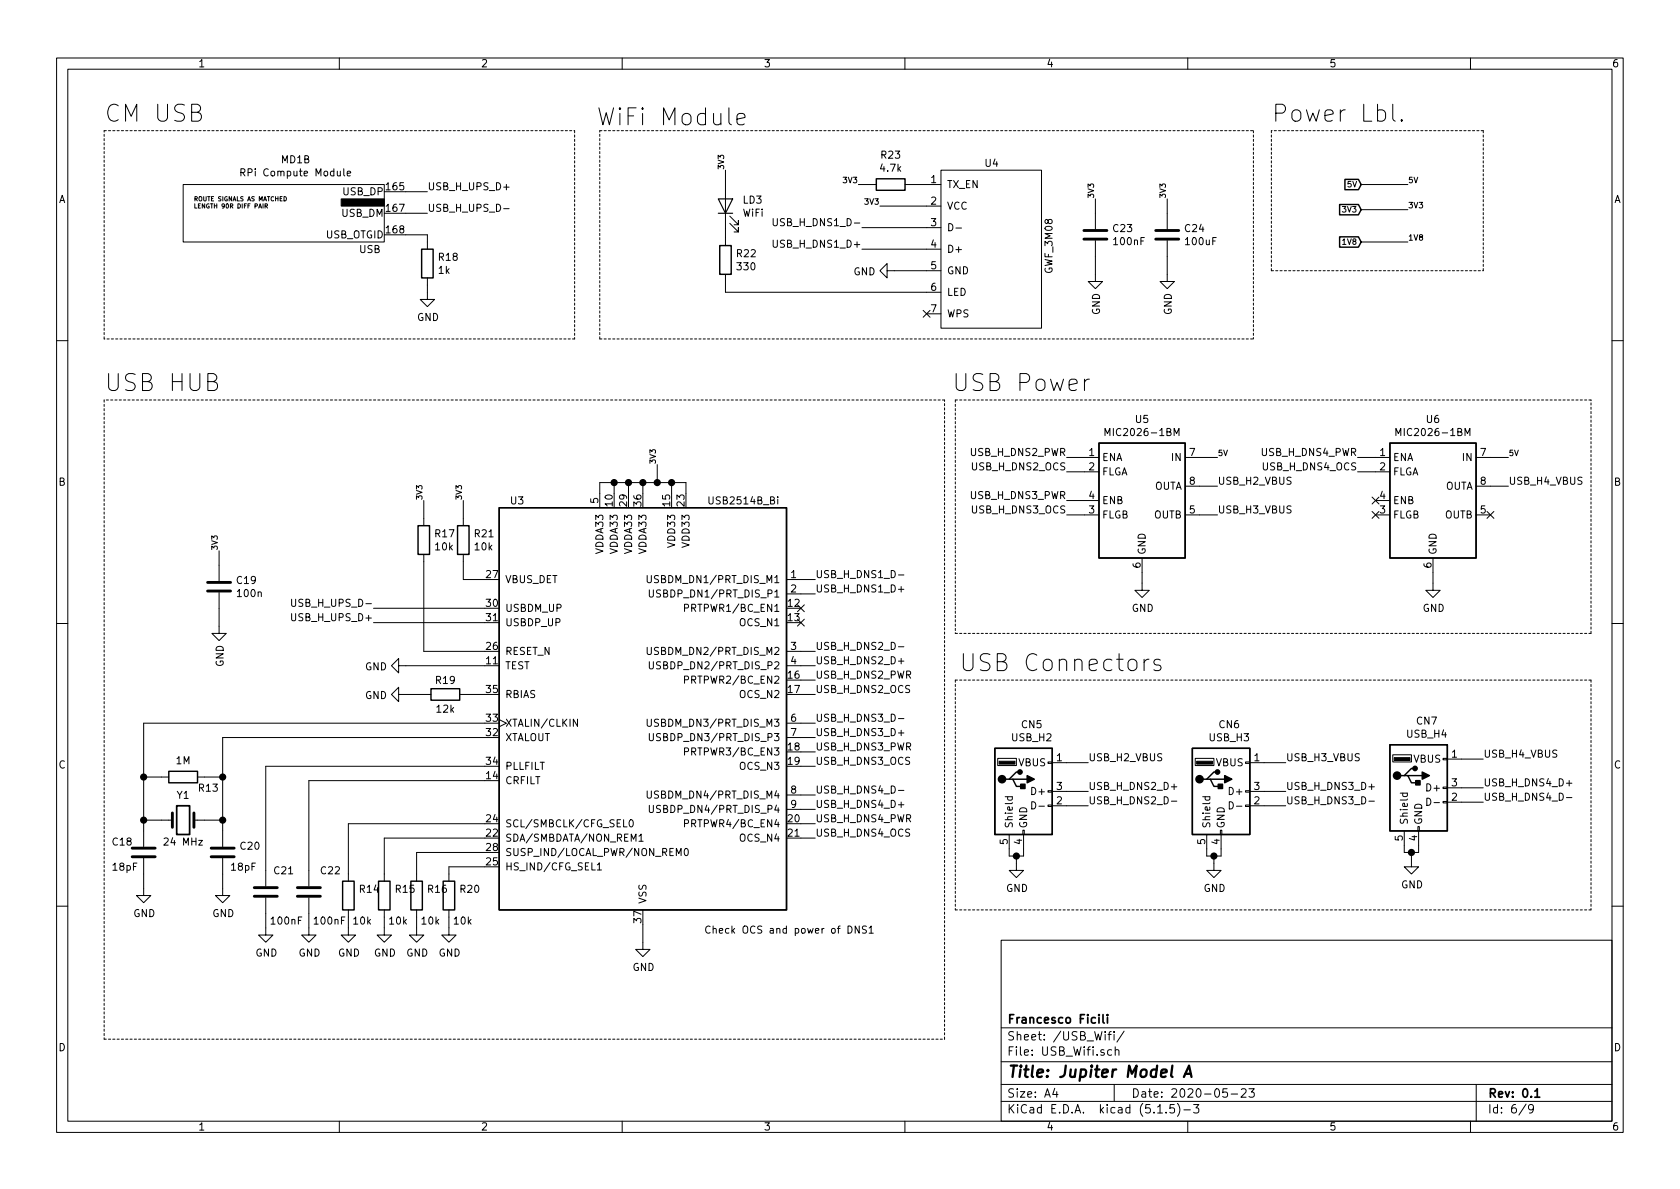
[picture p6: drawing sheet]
<svg xmlns="http://www.w3.org/2000/svg" width="297mm" height="210mm" viewBox="0 0 297 210" stroke-linecap="round" stroke-linejoin="round" font-family="sans-serif">
<g fill="none" stroke="#000" stroke-width=".18">
<path d="M10 10.3h277v189.9h-277zM12 12.2h273v186.1h-273zM60 10.3v1.9M110 10.3v1.9M160 10.3v1.9M210 10.3v1.9M246.3 18.4v2.6l.1 .3 .3 .1M260 10.3v1.9M32.4 32.6h35.5v10.2h-35.5zM34.4 36v.8h.4M42.6 30.5l.7-.1v-.4l-.2-.2h-.5v1.3M42.9 30.5l.4 .6"/>
<path d="M46.9 36.4h.4v-.3l-.4-.1v.8M47 36.4l.3 .4M60.8 29.8v1.1l.2 .2M61.4 30.7l.6-.1-.1-.3h-.3l-.2 .1v.7h.5M67.9 33.9h7.7M67.9 37.7h7.7M89.1 36.9h.9M89.1 33.1h.9M128.3 30.1v13.3M129 39.5l1.6 1.5v-.7v.7h-.8M129 38.2l1.6 1.5v-.7v.7h-.8M130.3 21.1l1.4-.3-.1-.6-.3-.1h-.6l-.2 .1-.2 .3v1.1l.2 .3 .2 .2h.6l.3-.2"/>
<path d="M136.7 38.7v1l.3 .2h.3l.1-.2v-1M151.8 32.6h3.1M155.6 36.4h10.8M160 32.6h6.4M166.4 30.1h17.7v27.9h-17.7zM167.7 39.5a.64 .64 0 0 1 .8 .7 .64 .64 0 0 1-.8 .6zM193.7 35.2v5.3M206.4 35.2v5.3M240.7 32.6h8.2M240.7 37.1h8.2M247.8 21.2l.2 .1-.2 .1-.1-.1 .1-.1v.2M67.9 41.5h7.7v2.6"/>
<path d="M75.6 49.1v3.9h1.2l-1.2 1.2-1.3-1.2h1.3M128.3 48.5v3.2h38.1M136.7 42.5v1l.3 .2h.3l.1-.2v-1M152.4 40.3h14M152.4 44.1h14M156.8 47.9v-1.3l-1.2 1.3 1.2 1.2v-1.2h9.6M163.2 54.9l1.2 1.2M163.8 55.5h2.6M164.4 54.9l-1.2 1.2M169 40.3h1M193.7 42.5v7.3h1.2l-1.2 1.2-1.3-1.2h1.3M206.4 42.5v7.3h1.2l-1.2 1.2-1.3-1.2h1.3"/>
<path d="M240.7 42.8h8.2M10 60.2h2M36.8 67.5h.9a.72 .72 0 0 0 .6-.7 .72 .72 0 0 0-.6-.7h-.9v3h1.1a.8 .8 0 0 0 .6-.9 .8 .8 0 0 0-.8-.7M191.7 67.1v2M192.6 67.1a.77 .77 0 0 0-.9 .5M195.4 77v-1.2l.4 .9 .4-.9v1.2M207.6 77v-1.2l.4 .9 .5-.9v1.2M246.8 77v-1.2l.4 .9 .5-.9v1.2M259 77v-1.2l.5 .9 .4-.9v1.2M285 60.2h2M38.7 97.4v5.3M74.9 88.5v4.5"/>
<path d="M74.9 98v17.2h10.8M81.9 88.5v4.5M81.9 98v4.5h3.8M108.6 85.3v1.9M111.1 85.3v1.9M113.7 85.3v1.9M116.2 82.2v3.1M118.7 85.3v1.9M121.3 87.2v-1.9h-15.3v4.5M137.5 87.9v.1M137.5 88.3v.8M188.6 80.9h5.7"/>
<path d="M188.6 83.4h5.7M188.6 91.1h5.7M188.6 88.5h5.7M201.9 98.7v5.7h1.3l-1.3 1.3-1.2-1.3h1.2M209.5 80.9h5.8M209.5 91.1h5.8M209.5 86h5.8M240 80.9h5.7M240 83.4h5.7M242.6 87.9l1.2 1.2M242.6 90.4l1.2 1.3M243.2 91.1h2.5"/>
<path d="M243.2 88.5h2.5M243.8 87.9l-1.2 1.2M243.8 90.4l-1.2 1.3M253.4 98.7v5.7h1.2l-1.2 1.3-1.3-1.3h1.3M261 80.9h5.7M261 91.1h2.5M261 86h5.7M262.9 90.4l1.2 1.3M264.1 90.4l-1.2 1.3M10 110.3h2M38.7 104.8v7.2h1.3l-1.3 1.3-1.2-1.3h1.2M51.6 106v1l.2 .2h.4l.1-.2v-1"/>
<path d="M51.6 108.5v1l.2 .3 .4-.1 .1-.2v-1M66 110.1h19.7M66 107.6h19.7M70.5 117.7v-1.2l-1.3 1.2 1.3 1.3v-1.3h15.2M114.4 101.8v1l.3 .2h.3l.2-.2v-1M114.4 114.5v1l.3 .2h.3l.2-.2v-1M114.8 104.3v1.1l.2 .2h.3l.2-.2v-1.1M114.8 117v1.1l.2 .2h.3l.2-.2v-1.1M121 107.5h.6l.1-.5-.2-.1h-.5v1.2M139.1 102.5h5M139.1 105h5M139.1 115.2h5"/>
<path d="M139.1 117.7h5M141 107l1.2 1.2M141 109.5l1.2 1.2M142.2 107l-1.2 1.2M142.2 109.5l-1.2 1.2M158.9 114.4h.9M158.9 116.9h.9M158.9 101.7h.9M158.9 104.2h.9M202.3 116.6v2M203.1 116.6a.82 .82 0 0 0-.8 .6M205.2 116.7a.7 .7 0 0 0-1.2 .3l.1 .4 1.1 .3 .1 .3-.1 .4-.3 .2h-.6l-.3-.2"/>
<path d="M285 110.3h2M25.4 137.4h4.4M34.9 137.4h4.5M70.5 122.8v-1.3l-1.3 1.3 1.3 1.3v-1.3h5.7M81.3 122.8h4.4M85.7 135.5h-38.7v21.2M85.7 138h-31.1v18.7M85.7 127.9h-60.3v21.8M85.7 130.4h-46.3v19.3M88.3 127.2l1.2 .7-1.2 .6M102.1 127.2v1.2l-.7-1.2v1.2M114.4 127.2v1l.3 .2h.3l.2-.2v-1"/>
<path d="M114.4 139.9v1l.3 .2h.3l.2-.2v-1M114.8 129.7v1.1l.2 .2h.3l.2-.2v-1.1M121 120.2h.6l.1-.5-.2-.1h-.5v1.2M121 132.9h.6l.1-.5-.2-.1h-.5v1.2M139.1 127.9h5M139.1 130.4h5M141.6 122.8h2.5M141.6 135.5h2.5M141.6 133h2.5M141.6 120.3h2.5M158.9 129.6h.9M158.9 127.1h.9"/>
<path d="M158.9 139.8h.9M176.4 134.1h3.3v1.3h-3.3zM185.3 139.8h.8v.3h-.8zM185.3 134.7h.8v.3h-.8zM186.1 134.9h6.3M186.1 139.9h6.3M207.1 139.1h1M211.3 134.1h3.3v1.3h-3.3zM220.2 139.8h.8v.3h-.8zM220.2 134.7h.8v.3h-.8zM221 134.9h6.3M221 139.9h6.3"/>
<path d="M242 139.1h1M246.3 133.5h3.3v1.2h-3.3zM255.1 139.2h.8v.2h-.8zM255.1 134.1h.8v.3h-.8zM255.9 134.2h6.4M255.9 139.3h6.4M277 138.5h.9M25.4 151.8v6.6h1.3l-1.3 1.2-1.3-1.2h1.3M25.4 145h5.1M34.3 145h5.1M39.4 151.8v6.6h1.2l-1.2 1.2-1.3-1.2h1.3M47 158.7v6.6h1.3l-1.3 1.3-1.3-1.3h1.3"/>
<path d="M54.6 158.7v6.6h1.3l-1.3 1.3-1.3-1.3h1.3M85.7 145.7h-24.1v10.1M85.7 148.2h-17.8v7.6M85.7 150.7h-12v5.1M85.7 153.3h-6.3v2.5M105.6 152.9l.4-.3v1.2M105.6 153.8h.7M110.3 145v1.2h.6M111.4 145.1l.1-.1a.67 .67 0 0 1 .5 .6 .67 .67 0 0 1-.5 .6l-.3-.5zM113 147.8l.4-.3v1.3M113 148.8h.7M114.8 142.4v1.1l.2 .2h.3l.2-.2v-1.1"/>
<path d="M119.6 151.3v-1.3l.4 .9 .4-.9v1.3M121 145.6h.6l.1-.5-.2-.1h-.5v1.2M121.1 150.2l.2-.2a.69 .69 0 0 1 .4 .7 .69 .69 0 0 1-.4 .6l-.3-.2v-.3zM139.1 140.6h5M139.1 143.1h5M141.6 148.2h2.5M141.6 145.7h2.5M158.9 142.3h.9M177.7 140.9h1.3M178.2 140.9v.4l.2 .2 .5-.1v-.5M178.4 147.6v3.8h2.6v-3.8M179.7 151.4v2.5h1.3l-1.3 1.3-1.3-1.3h1.3"/>
<path d="M180.8 146.8h.3v.8h-.3zM182.4 141.8a.64 .64 0 0 1 .7 .6 .64 .64 0 0 1-.7 .6zM183.7 142.6h1M185.3 142.4h.8v.2h-.8zM186.1 142.5h6.3M207.1 141.7h1M212.6 140.9h1.3M213.1 140.9v.4l.2 .2 .6-.1v-.5M213.4 147.6v3.8h2.5v-3.8M214.6 151.4v2.5h1.3l-1.3 1.3-1.2-1.3h1.2M215.8 146.8h.2v.8h-.2zM217.3 141.8a.64 .64 0 0 1 .8 .6 .64 .64 0 0 1-.8 .6z"/>
<path d="M218.6 142.6h1M220.2 142.4h.8v.2h-.8zM221 142.5h6.3M242 141.7h1M247.6 140.3h1.2M248.1 140.3l-.1 .3 .2 .3 .6-.1v-.5M248.3 146.9v3.8h2.5v-3.8M249.6 150.7v2.6h1.2l-1.2 1.3-1.3-1.3h1.3M250.7 146.2h.3v.7h-.3zM252.3 141.1a.64 .64 0 0 1 .7 .7 .64 .64 0 0 1-.7 .6zM253.5 141.9h1M255.1 141.7h.8v.3h-.8z"/>
<path d="M255.9 141.9h6.4M277 141h.9M10 160.2h2M61.6 160.9v4.4h1.3l-1.3 1.3-1.3-1.3h1.3M67.9 160.9v4.4h1.3l-1.3 1.3-1.2-1.3h1.2M73.7 160.9v4.4h1.2l-1.2 1.3-1.3-1.3h1.3M79.4 160.9v4.4h1.2l-1.2 1.3-1.3-1.3h1.3M113.7 163.4v4.5h1.2l-1.2 1.3-1.3-1.3h1.3M149.9 163.7a.64 .64 0 0 1 .8 .7 .64 .64 0 0 1-.8 .6zM151.9 163.7v1.3l-.7-1.3v1.3M153.2 163.8l-.5-.1-.2 .2 .1 .4 .5 .2 .1 .3-.2 .2h-.5M153.7 164.1l.3-.4v1.3"/>
<path d="M153.7 165h.7M177 166.3h108v32h-108zM285 160.2h2M60 198.3v1.9M110 198.3v1.9M160 198.3v1.9M177 194.8h108M177 191.8h108M177 187.8h108M177 181.8h108M186.5 192.5l-.4 1h1M186.8 193v1"/>
<path d="M195.4 182.4v.2M195.9 182.9h.6M196.5 182.4l-.4 .2v1.3M196.5 185.7l-.4-.1-.3 .3 .1 .6 .2 .1 .4-.1M197 182.4v.2M197 182.9v1M197 191.8v3M197.2 185.7h.1a.37 .37 0 0 1 .5 .1v.8M197.2 185.1v1.5M198.8 182.3l-1.3 2M204.7 196.8h.8M206.2 196.7v.1"/>
<path d="M207.6 195.3h-.7l-.1 .7 .2-.1 .5 .1 .2 .2-.1 .5-.2 .1-.6-.1M208.2 195.1a1.71 1.71 0 0 1 0 2.3M209.3 196.3h1.2M210 198.3v1.9M211 195.3h1l-.5 .6 .4 .1v.7l-.2 .1-.7-.1M217 192.5h-.7l-.1 .7 .2-.1 .5 .1 .1 .2v.5l-.2 .1-.6-.1M217.7 193.5h1.1M219.5 192.7l.2-.2h.3l.3 .2v.3v.2l-.9 .8h.9M220.8 192.5h1l-.5 .6 .4 .1v.7l-.2 .1-.7-.1M260 198.3v1.9M261 191.8v6.5M269.8 195.2l-1.2 2"/>
<path d="M271.1 196l-.3 .3-.4-.1-.1-.2v-.4l.1-.2 .4-.1 .2 .2a1.19 1.19 0 0 1-.2 1.2l-.4 .1"/>
</g>
<path d="M31.2 142.5h2.3v5.1h-2.3zM194.3 179.4v.2M195 179.4v1.3l.2 .2M195.8 179.4v.2M195.8 179.9v1M271.4 193l.4-.5v1.5M271.4 194h.8" fill="none" stroke="#000" stroke-width=".3"/>
<path d="M209.3 190.4l.9-2 .5 2M209.6 189.9h.9" fill="none" stroke="#000" stroke-width=".41"/>
<g fill="none" stroke="#000" stroke-width=".25">
<path d="M154.9 31.6h5.1v2h-5.1zM236.9 36.2h3.3l.5 .9-.5 .9h-3.3zM237.8 31.7h2.4l.5 .9-.5 .9h-2.4zM74.5 44.1h2.1v5h-2.1zM127.3 43.4h2v5.1h-2zM236.9 41.9h3.3l.5 .9-.5 .9h-3.3zM194.3 78.4h15.2v20.3h-15.2zM245.7 78.4h15.3v20.3h-15.3zM73.9 93h2v5h-2zM80.9 93h2v5h-2zM88.3 89.8h50.8v71.1h-50.8zM29.8 136.4h5.1v2h-5.1z"/>
<path d="M76.2 121.8h5.1v2h-5.1zM175.9 132.3h10.2v15.3h-10.2zM178.4 137.8h.7l.6 1.3h1.3M179.1 137.8h2.5M180.3 136.5h-.6l-1.3 1.3h-.6M210.8 132.3h10.2v15.3h-10.2zM213.4 137.8h.6l.6 1.3h1.3M214 137.8h2.5M215.3 136.5h-.7l-1.2 1.3h-.7M245.7 131.7h10.2v15.2h-10.2zM248.3 137.2h.6l.7 1.2h1.2M248.9 137.2h2.6"/>
<path d="M250.2 135.9h-.6l-1.3 1.3h-.7M60.6 155.8h2v5.1h-2zM66.9 155.8h2.1v5.1h-2.1zM72.6 155.8h2.1v5.1h-2.1zM78.4 155.8h2v5.1h-2z"/>
</g>
<g fill="none" stroke="#000" stroke-width=".51">
<path d="M191.6 42.3h4.1M191.6 40.8h4.1M204.3 42.3h4.1M204.3 40.8h4.1M36.7 104.5h4.1M36.7 103h4.1M23.4 151.5h4M23.4 150h4M30.5 143.8v2.5M34.3 143.8v2.5M37.3 151.5h4.1M37.3 150h4.1"/>
<path d="M45 158.5h4M45 157h4M52.6 158.5h4M52.6 157h4"/>
</g>
<g fill="#000" stroke="#000" stroke-width=".25">
<path d="M180.5 138.7h.7v.7h-.7zM181.6 137.2l1.3 .6-1.3 .6zM215.4 138.7h.8v.7h-.8zM216.5 137.2l1.3 .6-1.3 .6zM250.3 138h.8v.8h-.8zM251.5 136.5l1.2 .7-1.2 .6z"/>
<circle cx="108.6" cy="85.3" r=".51"/>
<circle cx="111.1" cy="85.3" r=".51"/>
<circle cx="113.7" cy="85.3" r=".51"/>
<circle cx="116.2" cy="85.3" r=".51"/>
<circle cx="118.7" cy="85.3" r=".51"/>
<circle cx="25.4" cy="137.4" r=".51"/>
<circle cx="39.4" cy="137.4" r=".51"/>
<circle cx="177.2" cy="137.8" r=".63"/>
<circle cx="180.3" cy="136.5" r=".38"/>
<circle cx="212.1" cy="137.8" r=".63"/>
<circle cx="215.3" cy="136.5" r=".38"/>
<circle cx="247" cy="137.2" r=".63"/>
<circle cx="250.2" cy="135.9" r=".38"/>
<circle cx="25.4" cy="145" r=".51"/>
<circle cx="39.4" cy="145" r=".51"/>
<circle cx="179.7" cy="151.4" r=".51"/>
<circle cx="214.6" cy="151.4" r=".51"/>
<circle cx="249.6" cy="150.7" r=".51"/>
</g>
<path d="M60.3 35.2h7.6v1.2h-7.6zM176.7 134.6h2.8v.5h-2.8zM211.6 134.6h2.8v.5h-2.8zM246.5 134h2.8v.5h-2.8z" fill="#000" stroke="#000" stroke-width=".18"/>
<path d="M127 35.2h2.5l-1.2 2.5zM127 37.7h2.5" fill="none" stroke="#000" stroke-width=".2"/>
<g fill="none" stroke="#000" stroke-width=".18" stroke-dasharray=".4 .4">
<path d="M18.4 23.1h83.2M101.6 23.1v36.8M106 23.1h115.6M221.6 23.1v36.8M224.8 23.1v24.8M262.3 23.1h-37.5M18.4 59.9v-36.8M101.6 59.9h-83.2M106 59.9h115.6M106 59.9v-36.8M224.8 47.9h37.5M262.3 47.9v-24.8"/>
<path d="M18.4 70.7v113.1M167 70.7h-148.6M168.9 70.7v41.3M281.3 70.7h-112.4M168.9 112h112.4M281.3 112v-41.3M168.9 120.3h112.4M168.9 120.3v40.6M281.3 120.3v40.6M281.3 160.9h-112.4M18.4 183.8h148.6M167 183.8v-113.1"/>
</g>
<g font-size="4.2">
<text x="18.4" y="21.6">CM USB</text>
<text x="105.4" y="22.2">WiFi Module</text>
<text x="224.8" y="21.6">Power Lbl.</text>
<text x="18.4" y="69.2">USB HUB</text>
<text x="168.3" y="69.2">USB Power</text>
<text x="169.5" y="118.7">USB Connectors</text>
</g>
<text font-size="2.8" x="178" y="190.5">Title: Jupiter Model A</text>
<g font-size="2.1">
<text x="178" y="184">Sheet: /USB_Wifi/</text>
<text x="178" y="181">Francesco Ficili</text>
<text x="178" y="186.7">File: USB_Wifi.sch</text>
<text x="178" y="196.9">KiCad E.D.A. kicad (5.1.5)-3</text>
<text x="178" y="194.1">Size: A4</text>
<text x="200" y="194.1">Date: 2020-05-23</text>
<text x="263" y="194.1">Rev: 0.1</text>
<text x="263" y="196.9">Id: 6/9</text>
</g>
<g font-size="1.8">
<text x="35" y="11.9">1</text>
<text x="85" y="11.9">2</text>
<text x="135" y="11.9">3</text>
<text x="185" y="11.9">4</text>
<text x="235" y="11.9">5</text>
<text x="285" y="11.9">6</text>
<text x="49.8" y="28.9">MD1B</text>
<text x="155.9" y="28.1">R23</text>
<text x="174.2" y="29.5">U4</text>
<text x="10.4" y="35.9">A</text>
<text x="43.4" y="31.2">RPi Compute Module</text>
<text x="60.8" y="34.5">USB_DP</text>
<text x="68.4" y="33.6">165</text>
<text x="75.6" y="33.6">USB_H_UPS_D+</text>
<text x="155.8" y="30.4">4.7k</text>
<text x="164.6" y="32.4">1</text>
<text x="167.4" y="33.3">TX_EN</text>
<text x="285.4" y="35.9">A</text>
<text x="60.5" y="38.3">USB_DM</text>
<text x="68.4" y="37.5">167</text>
<text x="68.4" y="41.3">168</text>
<text x="75.6" y="37.5">USB_H_UPS_D-</text>
<text x="131.3" y="38.3">WiFi</text>
<text x="131.4" y="36">LD3</text>
<text x="137.8" y="40">USB_H_DNS1_D-</text>
<text x="164.6" y="36.2">2</text>
<text x="164.6" y="40">3</text>
<text x="167.4" y="37.1">VCC</text>
<text x="196.9" y="41">C23</text>
<text x="209.6" y="41">C24</text>
<text x="57.6" y="42.2">USB_OTGID</text>
<text x="63.6" y="44.7">USB</text>
<text x="77.6" y="46.1">R18</text>
<text x="130.3" y="45.5">R22</text>
<text x="130.5" y="47.8">330</text>
<text x="137.4" y="43.8">USB_H_DNS1_D+</text>
<text x="164.6" y="43.8">4</text>
<text x="164.6" y="47.6">5</text>
<text x="167.4" y="44.7">D+</text>
<text x="197.1" y="43.4">100nF</text>
<text x="209.8" y="43.4">100uF</text>
<text x="77.6" y="48.4">1k</text>
<text x="150.9" y="48.7">GND</text>
<text x="164.6" y="51.4">6</text>
<text x="167.4" y="48.5">GND</text>
<text x="167.4" y="52.3">LED</text>
<text x="186.1" y="48.3" transform="rotate(-90 186.1 48.3)">GWF_3M08</text>
<text x="73.7" y="56.8">GND</text>
<text x="164.6" y="55.2">7</text>
<text x="167.4" y="56.1">WPS</text>
<text x="194.5" y="55.7" transform="rotate(-90 194.5 55.7)">GND</text>
<text x="207.2" y="55.7" transform="rotate(-90 207.2 55.7)">GND</text>
<text x="196.2" y="77.1">MIC2026-1BM</text>
<text x="200.8" y="74.8">U5</text>
<text x="247.6" y="77.1">MIC2026-1BM</text>
<text x="252.2" y="74.8">U6</text>
<text x="171.8" y="80.6">USB_H_DNS2_PWR</text>
<text x="172.1" y="83.2">USB_H_DNS2_OCS</text>
<text x="192.6" y="80.6">1</text>
<text x="192.6" y="83.2">2</text>
<text x="194.8" y="81.5">ENA</text>
<text x="207.3" y="81.5">IN</text>
<text x="210.3" y="80.6">7</text>
<text x="223.2" y="80.6">USB_H_DNS4_PWR</text>
<text x="223.5" y="83.2">USB_H_DNS4_OCS</text>
<text x="244" y="80.6">1</text>
<text x="244" y="83.2">2</text>
<text x="246.3" y="81.5">ENA</text>
<text x="258.7" y="81.5">IN</text>
<text x="261.8" y="80.6">7</text>
<text x="10.4" y="85.9">B</text>
<text x="90.3" y="89.2">U3</text>
<text x="105.8" y="89" transform="rotate(-90 105.8 89)">5</text>
<text x="108.3" y="89.5" transform="rotate(-90 108.3 89.5)">10</text>
<text x="110.9" y="89.5" transform="rotate(-90 110.9 89.5)">29</text>
<text x="113.4" y="89.5" transform="rotate(-90 113.4 89.5)">36</text>
<text x="118.5" y="89.5" transform="rotate(-90 118.5 89.5)">15</text>
<text x="121" y="89.5" transform="rotate(-90 121 89.5)">23</text>
<text x="125.6" y="89.2">USB2514B_Bi</text>
<text x="171.8" y="88.3">USB_H_DNS3_PWR</text>
<text x="192.6" y="88.3">4</text>
<text x="194.8" y="84.1">FLGA</text>
<text x="194.8" y="89.1">ENB</text>
<text x="204" y="86.6">OUTA</text>
<text x="210.3" y="85.7">8</text>
<text x="215.3" y="85.7">USB_H2_VBUS</text>
<text x="244" y="88.3">4</text>
<text x="246.3" y="84.1">FLGA</text>
<text x="246.3" y="89.1">ENB</text>
<text x="255.5" y="86.6">OUTA</text>
<text x="261.8" y="85.7">8</text>
<text x="266.7" y="85.7">USB_H4_VBUS</text>
<text x="285.4" y="85.9">B</text>
<text x="77" y="95">R17</text>
<text x="84" y="95">R21</text>
<text x="172.1" y="90.8">USB_H_DNS3_OCS</text>
<text x="192.6" y="90.8">3</text>
<text x="194.8" y="91.7">FLGB</text>
<text x="204" y="91.7">OUTB</text>
<text x="210.3" y="90.8">5</text>
<text x="215.3" y="90.8">USB_H3_VBUS</text>
<text x="244" y="90.8">3</text>
<text x="246.3" y="91.7">FLGB</text>
<text x="255.5" y="91.7">OUTB</text>
<text x="261.8" y="90.8">5</text>
<text x="77" y="97.3">10k</text>
<text x="84" y="97.3">10k</text>
<text x="106.7" y="97.8" transform="rotate(-90 106.7 97.8)">VDDA33</text>
<text x="109.2" y="97.8" transform="rotate(-90 109.2 97.8)">VDDA33</text>
<text x="111.8" y="97.8" transform="rotate(-90 111.8 97.8)">VDDA33</text>
<text x="114.3" y="97.8" transform="rotate(-90 114.3 97.8)">VDDA33</text>
<text x="119.4" y="96.5" transform="rotate(-90 119.4 96.5)">VDD33</text>
<text x="121.9" y="96.5" transform="rotate(-90 121.9 96.5)">VDD33</text>
<text x="201.7" y="100.4" transform="rotate(-90 201.7 100.4)">6</text>
<text x="202.6" y="98.2" transform="rotate(-90 202.6 98.2)">GND</text>
<text x="253.1" y="100.4" transform="rotate(-90 253.1 100.4)">6</text>
<text x="254" y="98.2" transform="rotate(-90 254 98.2)">GND</text>
<text x="41.9" y="103.3">C19</text>
<text x="42.1" y="105.6">100n</text>
<text x="52.6" y="107.3">USB_H_UPS_D-</text>
<text x="86" y="102.2">27</text>
<text x="86" y="107.3">30</text>
<text x="89.3" y="103.1">VBUS_DET</text>
<text x="115.6" y="103.1">USBDM_DN1/PRT_DIS_M1</text>
<text x="116.2" y="105.7">USBDP_DN1/PRT_DIS_P1</text>
<text x="139.4" y="107.3">12</text>
<text x="139.9" y="102.2">1</text>
<text x="139.9" y="104.8">2</text>
<text x="144.1" y="102.2">USB_H_DNS1_D-</text>
<text x="144.1" y="104.8">USB_H_DNS1_D+</text>
<text x="52.1" y="109.8">USB_H_UPS_D+</text>
<text x="86" y="109.8">31</text>
<text x="89.3" y="108.2">USBDM_UP</text>
<text x="89.3" y="110.7">USBDP_UP</text>
<text x="121.9" y="108.2">PRTPWR1/BC_EN1</text>
<text x="131" y="110.7">OCS_N1</text>
<text x="139.4" y="109.8">13</text>
<text x="200.1" y="108.2">GND</text>
<text x="251.5" y="108.2">GND</text>
<text x="39.5" y="118" transform="rotate(-90 39.5 118)">GND</text>
<text x="64.5" y="118.5">GND</text>
<text x="86" y="117.5">11</text>
<text x="86" y="114.9">26</text>
<text x="89.3" y="118.4">TEST</text>
<text x="89.3" y="115.8">RESET_N</text>
<text x="115.6" y="115.8">USBDM_DN2/PRT_DIS_M2</text>
<text x="116.2" y="118.4">USBDP_DN2/PRT_DIS_P2</text>
<text x="139.9" y="114.9">3</text>
<text x="139.9" y="117.5">4</text>
<text x="144.1" y="114.9">USB_H_DNS2_D-</text>
<text x="144.1" y="117.5">USB_H_DNS2_D+</text>
<text x="64.5" y="123.6">GND</text>
<text x="77.1" y="120.9">R19</text>
<text x="86" y="122.5">35</text>
<text x="89.3" y="123.4">RBIAS</text>
<text x="121.9" y="120.9">PRTPWR2/BC_EN2</text>
<text x="131" y="123.4">OCS_N2</text>
<text x="139.4" y="120">16</text>
<text x="139.4" y="122.5">17</text>
<text x="144.1" y="120">USB_H_DNS2_PWR</text>
<text x="144.1" y="122.5">USB_H_DNS2_OCS</text>
<text x="77.3" y="126">12k</text>
<text x="86" y="130.2">32</text>
<text x="86" y="127.6">33</text>
<text x="89.3" y="131.1">XTALOUT</text>
<text x="89.3" y="128.5">XTALIN/CLKIN</text>
<text x="115.6" y="128.5">USBDM_DN3/PRT_DIS_M3</text>
<text x="116.2" y="131.1">USBDP_DN3/PRT_DIS_P3</text>
<text x="139.9" y="127.6">6</text>
<text x="139.9" y="130.2">7</text>
<text x="144.1" y="130.2">USB_H_DNS3_D+</text>
<text x="144.1" y="127.6">USB_H_DNS3_D-</text>
<text x="178.9" y="131.1">USB_H2</text>
<text x="180.7" y="128.8">CN5</text>
<text x="213.9" y="131.1">USB_H3</text>
<text x="215.6" y="128.8">CN6</text>
<text x="248.8" y="130.4">USB_H4</text>
<text x="250.5" y="128.1">CN7</text>
<text x="10.4" y="135.9">C</text>
<text x="31.2" y="135.1">1M</text>
<text x="86" y="137.8">14</text>
<text x="86" y="135.2">34</text>
<text x="89.3" y="136.1">PLLFILT</text>
<text x="121.9" y="133.6">PRTPWR3/BC_EN3</text>
<text x="131" y="136.1">OCS_N3</text>
<text x="139.4" y="132.7">18</text>
<text x="139.4" y="135.2">19</text>
<text x="144.1" y="132.7">USB_H_DNS3_PWR</text>
<text x="144.1" y="135.2">USB_H_DNS3_OCS</text>
<text x="180.1" y="135.5">VBUS</text>
<text x="186.8" y="134.6">1</text>
<text x="192.4" y="134.6">USB_H2_VBUS</text>
<text x="215.1" y="135.5">VBUS</text>
<text x="221.8" y="134.6">1</text>
<text x="227.3" y="134.6">USB_H3_VBUS</text>
<text x="250" y="134.9">VBUS</text>
<text x="256.7" y="134">1</text>
<text x="262.3" y="134">USB_H4_VBUS</text>
<text x="285.4" y="135.9">C</text>
<text x="31.3" y="141.3">Y1</text>
<text x="35.2" y="140">R13</text>
<text x="89.3" y="138.7">CRFILT</text>
<text x="115.6" y="141.2">USBDM_DN4/PRT_DIS_M4</text>
<text x="116.2" y="143.8">USBDP_DN4/PRT_DIS_P4</text>
<text x="139.9" y="140.3">8</text>
<text x="139.9" y="142.9">9</text>
<text x="144.1" y="142.9">USB_H_DNS4_D+</text>
<text x="144.1" y="140.3">USB_H_DNS4_D-</text>
<text x="182.7" y="140.6">D+</text>
<text x="186.8" y="142.2">2</text>
<text x="186.8" y="139.7">3</text>
<text x="192.4" y="139.7">USB_H_DNS2_D+</text>
<text x="192.4" y="142.2">USB_H_DNS2_D-</text>
<text x="217.7" y="140.6">D+</text>
<text x="221.8" y="142.2">2</text>
<text x="221.8" y="139.7">3</text>
<text x="227.3" y="142.2">USB_H_DNS3_D-</text>
<text x="227.3" y="139.7">USB_H_DNS3_D+</text>
<text x="252.6" y="139.9">D+</text>
<text x="256.7" y="141.6">2</text>
<text x="256.7" y="139.1">3</text>
<text x="262.3" y="141.6">USB_H_DNS4_D-</text>
<text x="262.3" y="139.1">USB_H_DNS4_D+</text>
<text x="20" y="149.5">C18</text>
<text x="29.3" y="149.5">24 MHz</text>
<text x="86" y="147.9">22</text>
<text x="86" y="145.4">24</text>
<text x="89.3" y="148.8">SDA/SMBDATA/NON_REM1</text>
<text x="89.3" y="146.3">SCL/SMBCLK/CFG_SEL0</text>
<text x="121.9" y="146.3">PRTPWR4/BC_EN4</text>
<text x="131" y="148.8">OCS_N4</text>
<text x="139.4" y="145.4">20</text>
<text x="139.4" y="147.9">21</text>
<text x="144.1" y="145.4">USB_H_DNS4_PWR</text>
<text x="144.1" y="147.9">USB_H_DNS4_OCS</text>
<text x="178.2" y="149.3" transform="rotate(-90 178.2 149.3)">5</text>
<text x="179.1" y="146.6" transform="rotate(-90 179.1 146.6)">Shield</text>
<text x="180.7" y="149.3" transform="rotate(-90 180.7 149.3)">4</text>
<text x="181.6" y="146.6" transform="rotate(-90 181.6 146.6)">GND</text>
<text x="213.1" y="149.3" transform="rotate(-90 213.1 149.3)">5</text>
<text x="214" y="146.6" transform="rotate(-90 214 146.6)">Shield</text>
<text x="215.6" y="149.3" transform="rotate(-90 215.6 149.3)">4</text>
<text x="216.5" y="146.6" transform="rotate(-90 216.5 146.6)">GND</text>
<text x="248" y="148.7" transform="rotate(-90 248 148.7)">5</text>
<text x="248.9" y="145.9" transform="rotate(-90 248.9 145.9)">Shield</text>
<text x="250.6" y="148.7" transform="rotate(-90 250.6 148.7)">4</text>
<text x="251.5" y="145.9" transform="rotate(-90 251.5 145.9)">GND</text>
<text x="20" y="154">18pF</text>
<text x="41" y="154">18pF</text>
<text x="42.6" y="150.3">C20</text>
<text x="48.5" y="154.6">C21</text>
<text x="56.8" y="154.6">C22</text>
<text x="86" y="153">25</text>
<text x="86" y="150.5">28</text>
<text x="89.3" y="153.9">HS_IND/CFG_SEL1</text>
<text x="89.3" y="151.4">SUSP_IND/LOCAL_PWR/NON_REM0</text>
<text x="63.7" y="157.9">R14</text>
<text x="70" y="157.9">R15</text>
<text x="75.7" y="157.9">R16</text>
<text x="81.4" y="157.9">R20</text>
<text x="114.3" y="159.9" transform="rotate(-90 114.3 159.9)">VSS</text>
<text x="177.9" y="157.7">GND</text>
<text x="212.8" y="157.7">GND</text>
<text x="247.7" y="157.1">GND</text>
<text x="23.6" y="162.2">GND</text>
<text x="37.5" y="162.2">GND</text>
<text x="48.1" y="163.5">100nF</text>
<text x="55.7" y="163.5">100nF</text>
<text x="62.6" y="163.5">10k</text>
<text x="68.9" y="163.5">10k</text>
<text x="74.6" y="163.5">10k</text>
<text x="80.3" y="163.5">10k</text>
<text x="113.4" y="163.1" transform="rotate(-90 113.4 163.1)">37</text>
<text x="124.5" y="165.1">Check OCS and power of DNS1</text>
<text x="45.2" y="169.2">GND</text>
<text x="52.8" y="169.2">GND</text>
<text x="59.8" y="169.2">GND</text>
<text x="66.1" y="169.2">GND</text>
<text x="71.8" y="169.2">GND</text>
<text x="77.5" y="169.2">GND</text>
<text x="111.8" y="171.7">GND</text>
<text x="10.4" y="185.9">D</text>
<text x="285.4" y="185.9">D</text>
<text x="35" y="199.9">1</text>
<text x="85" y="199.9">2</text>
<text x="135" y="199.9">3</text>
<text x="185" y="199.9">4</text>
<text x="235" y="199.9">5</text>
<text x="285" y="199.9">6</text>
</g>
<g font-size="1.4">
<text x="128" y="30.1" transform="rotate(-90 128 30.1)">3V3</text>
<text x="149.3" y="32.4">3V3</text>
<text x="193.4" y="35.2" transform="rotate(-90 193.4 35.2)">3V3</text>
<text x="206.1" y="35.2" transform="rotate(-90 206.1 35.2)">3V3</text>
<text x="238.4" y="33.1">5V</text>
<text x="248.9" y="32.4">5V</text>
<text x="153.1" y="36.2">3V3</text>
<text x="237.6" y="37.6">3V3</text>
<text x="248.9" y="36.8">3V3</text>
<text x="237.6" y="43.3">1V8</text>
<text x="248.9" y="42.5">1V8</text>
<text x="116" y="82.2" transform="rotate(-90 116 82.2)">3V3</text>
<text x="215.3" y="80.6">5V</text>
<text x="266.7" y="80.6">5V</text>
<text x="74.7" y="88.5" transform="rotate(-90 74.7 88.5)">3V3</text>
<text x="81.7" y="88.5" transform="rotate(-90 81.7 88.5)">3V3</text>
<text x="38.5" y="97.4" transform="rotate(-90 38.5 97.4)">3V3</text>
</g>
<g font-size="1.1">
<text x="34.5" y="35.6">ROUTE SIGNALS AS MATCHED</text>
<text x="34.8" y="36.8">LENGTH 90R DIFF PAIR</text>
</g>
</svg>
